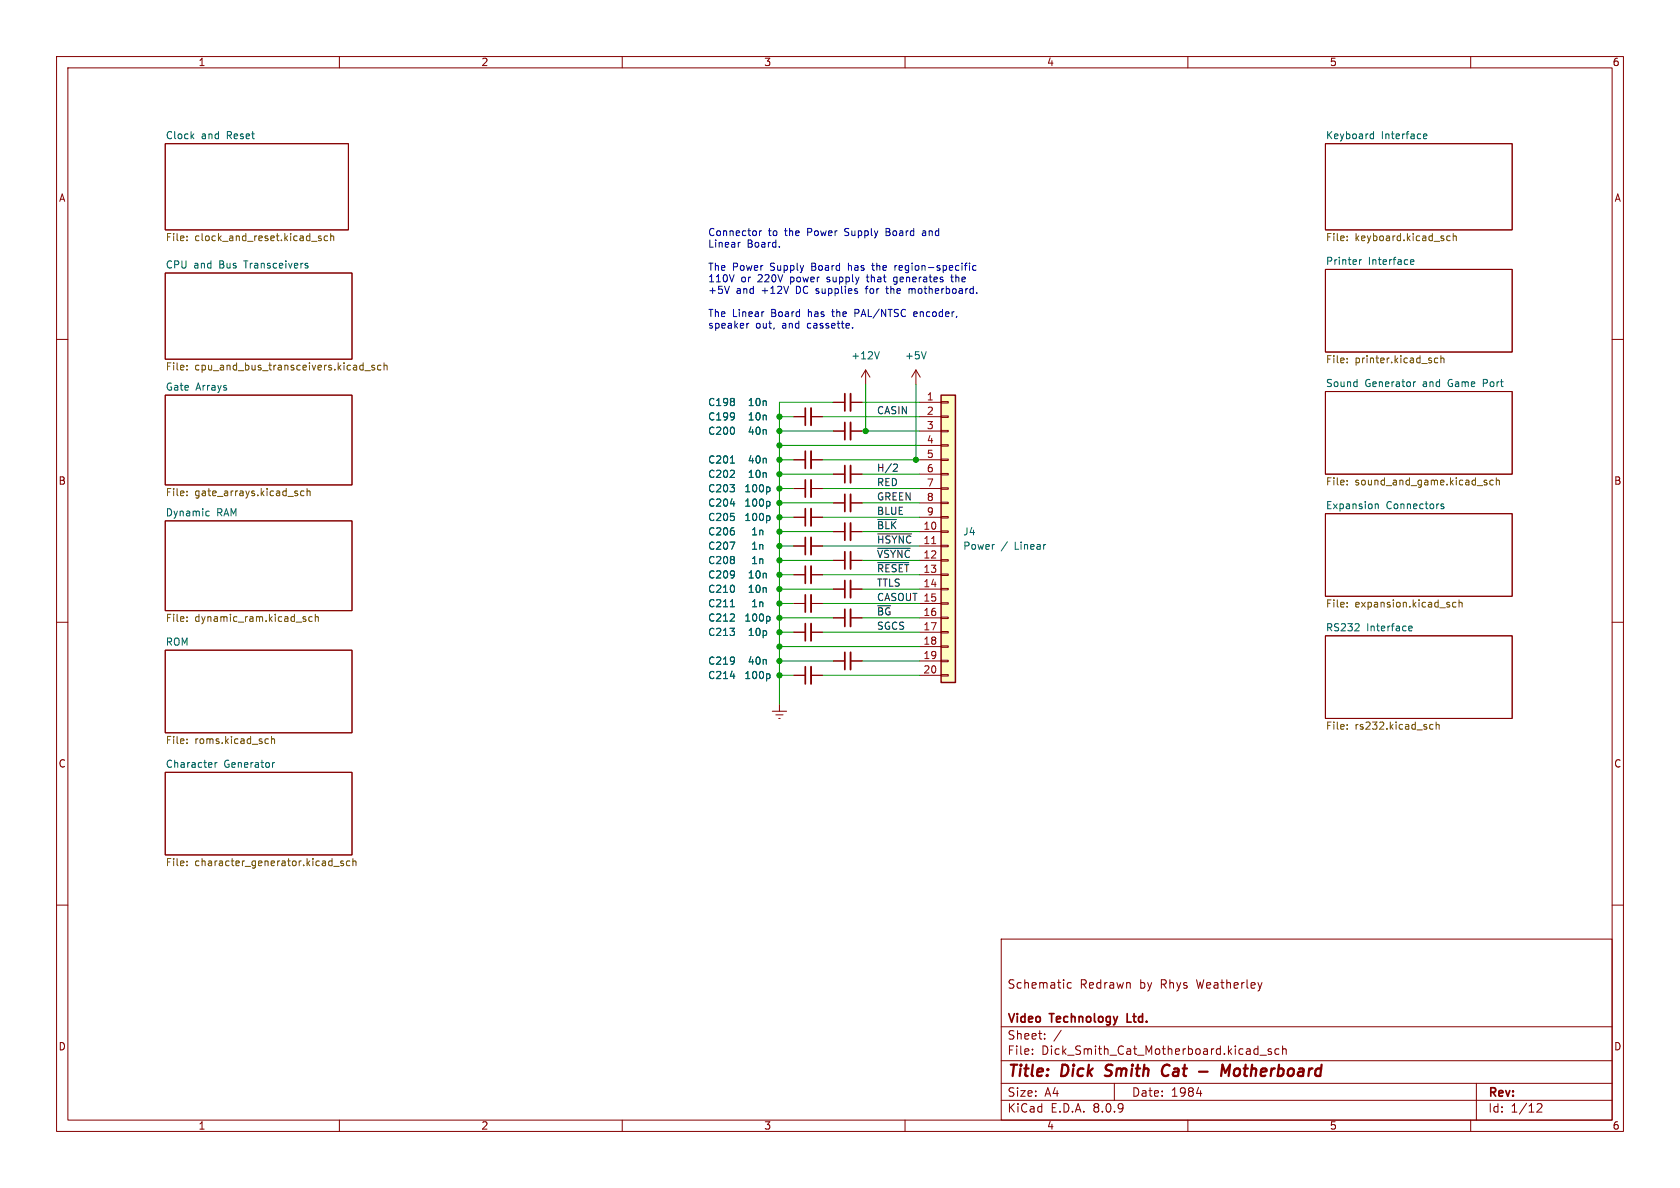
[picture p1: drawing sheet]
<svg xmlns="http://www.w3.org/2000/svg" width="297mm" height="210mm" viewBox="0 0 297 210" stroke-linecap="round" stroke-linejoin="round" font-family="sans-serif">
<g fill="none" stroke="#840000" stroke-width=".18">
<path d="M10 10h277v190h-277zM12 12h273v186h-273zM60 10v2M110 10v2M160 10v2M210 10v2M260 10v2M29.2 25.4h32.4v15.2h-32.4zM234.3 25.4h33v15.2h-33zM29.2 48.3h33v15.2h-33zM234.3 47.6h33v14.6h-33zM10 60h2"/>
<path d="M29.2 69.9h33v15.8h-33zM140.3 73.7h2.1M143.4 73.7h2M147.3 76.2h2.1M147.3 71.1h2.1M150.4 76.2h2M150.4 71.1h2M153 65.4l-.7 1.3M153 65.4v2.5M153 65.4l.8 1.3M161.9 65.4l-.7 1.3M161.9 65.4v2.5"/>
<path d="M161.9 65.4l.8 1.3M234.3 69.2h33v14.6h-33zM285 60h2M29.2 92.1h33v15.9h-33zM140.3 86.4h2.1M140.3 96.5h2.1M140.3 91.4h2.1M140.3 81.3h2.1M143.4 86.4h2M143.4 96.5h2M143.4 91.4h2M143.4 81.3h2"/>
<path d="M147.3 88.9h2.1M147.3 94h2.1M147.3 99.1h2.1M150.4 88.9h2M150.4 94h2M150.4 99.1h2M234.3 90.8h33v14.6h-33zM10 110h2M29.2 114.9h33v14.6h-33zM140.3 101.6h2.1M140.3 106.7h2.1M140.3 119.4h2.1"/>
<path d="M140.3 111.8h2.1M143.4 101.6h2M143.4 106.7h2M143.4 119.4h2M143.4 111.8h2M147.3 104.1h2.1M147.3 116.8h2.1M147.3 109.2h2.1M150.4 104.1h2M150.4 116.8h2M150.4 109.2h2M234.3 112.4h33v14.6h-33z"/>
<path d="M285 110h2M29.2 136.5h33v14.6h-33zM136.5 125.7h2.6M137.2 126.4h1.2M137.7 127h.2M137.8 124.5v1.2M10 160h2M177 166h108v32h-108zM189.4 173.8l-.4-.1-.3 .3v.4l.1 .2h.6M285 160h2M60 198v2M110 198v2"/>
<path d="M160 198v2M177 194.5h108M177 191.5h108M177 187.5h108M177 181.5h108M182.5 186.3v.1M182.5 185.5v.1M184.7 183.6v.1M184.7 182.8v.1M187.6 182.1l-1.3 2M197 191.5v3M210 198v2"/>
<path d="M211.5 193.3h1M222.7 186.5h1.2M224.7 185.5l-.3-.1-.2 .2v.2l.5 .2v.3h-.5M226.1 185.5l-.4-.1-.3 .3v.4l.1 .2h.6M226.7 185.5l.3-.1 .3 .1 .1 .9M226.7 184.9v1.5M260 198v2M261 191.5v6.5M271.7 195.2l.6-.1 .2 .1 .1 .3-.9 1.1h.9"/>
</g>
<path d="M195.3 190.1l.3 .1M195.6 188.4l-.1 .4 .1 .2M206.4 188.2a1.13 1.13 0 0 0-.9 .7 1.13 1.13 0 0 0 .2 1.2l.3 .1 .5-.1M212 189.4h1.5M215.9 190.2l.2-2 .5 1.4 .9-1.4-.3 2M218.4 189l-.2 .3-.1 .5 .3 .4" fill="none" stroke="#840000" stroke-width=".4"/>
<g fill="none" stroke="#840000" stroke-width=".3">
<path d="M142.4 72.1v3.1M142.4 79.8v3M149.4 69.6v3M149.4 74.7v3M142.4 84.8v3.1M142.4 89.9v3.1M142.4 95v3M149.4 87.4v3M149.4 92.5v3M149.4 97.5v3.1M142.4 100.1v3M142.4 105.2v3"/>
<path d="M142.4 110.2v3.1M142.4 117.9v3M149.4 102.6v3.1M149.4 107.7v3M149.4 115.3v3.1M199.3 179.2v1.5h.7"/>
</g>
<g fill="none" stroke="#006464" stroke-width=".18">
<path d="M33.9 24l.4 .5M34.3 23.7l-.5 .5M242.3 24.5h.5M242.3 23.7h.5M242.8 23.3v1.2M251.7 24.1l.6-.1-.1-.3h-.4l-.1 .2v.6h.5M54.1 47h.3l.1 .2-.2 .2h-.3M54.1 46.5l.3 .1M240.3 45.9v.8M240.7 45.9l-.4 .2M249.4 46.3l.6-.1-.1-.2-.4-.1-.1 .2v.6h.5M155.5 62.2l-.5 1.2"/>
<path d="M163.7 62.2l-.4 1.2M249.9 67.5v.8M250.3 67.5l-.4 .2M36.6 90.4h.4M37 91.1l-.4 .1M129.1 95.8h.8l-.5 1.3M129.1 89.1h.8M129.1 81.9h.7M135.9 86.1l.2 .2v.4l-.2 .2M135.9 88.6l.2 .3v.3l-.2 .3M135.9 91.2l.2 .2v.4l-.2 .2M243.1 89.1v.8"/>
<path d="M243.1 89.2l.2-.1h.3l.1 .8M255.2 89.1h-.3l-.2 .2 .1 .1 .4 .2v.3h-.5M129.1 107.3h.7M129.1 119.5h.8M135.9 109l.2 .2v.4l-.2 .2M135.9 119.1l.2 .3v.3l-.2 .3M239.5 111.5h.8M240.2 110.4v.4M249.1 111.1l.6-.1-.1-.3h-.4l-.1 .2v.6h.5M38 134.8v.8M38.4 134.8l-.4 .2M48.2 134.8v.8"/>
<path d="M48.5 134.8l-.3 .2"/>
</g>
<g fill="none" stroke="#725600" stroke-width=".18">
<path d="M33.1 41.8v.1M33.1 42.4v.1M56.8 41.8l-.3-.1-.2 .2v.2l.5 .1v.3h-.5M57.9 41.8l-.3-.1-.3 .2 .1 .6h.5M58.5 41.8l.1-.1 .3 .1 .1 .7M58.5 41.3v1.2M238.2 41.8v.1M238.2 42.4v.1M256.4 41.8l-.4-.1-.2 .2 .1 .6h.5M256.9 41.8l.2-.1 .3 .1 .1 .7M256.9 41.3v1.2M33.1 64.6v.1"/>
<path d="M33.1 65.3v.1M64.5 65.5h1M66.2 64.6h-.3l-.2 .1 .1 .2 .4 .1v.3h-.5M67.3 64.6h-.3l-.3 .2 .2 .5h.4M67.9 64.7l.2-.1h.3v.8M67.9 64.1v1.3M238.2 63.4v.1M238.2 64v.1M254.2 63.4l-.4-.1-.2 .2 .1 .6h.5M254.7 63.4l.2-.1 .3 .1 .1 .7M254.7 62.9v1.2M33.1 86.8v.2"/>
<path d="M33.1 87.5v.1M52.6 87.3v.3M53.7 86.8h-.3l-.3 .2 .2 .6h.4M54.3 86.9l.2-.1h.3v.8M54.3 86.4v1.2M238.2 84.9v.2M238.2 85.6v.1M262.5 85.3l.3 .1 .1 .1-.2 .2h-.2M262.5 84.9h.3M264 84.9h-.4l-.2 .2 .1 .6h.5M264.5 85l.2-.1h.3l.1 .8M264.5 84.5v1.2"/>
<path d="M33.1 109.1v.1M33.1 109.7v.2M53.7 109.4l.3 .1 .1 .2-.2 .2h-.2M53.7 109l.3 .1M55.2 109.1l-.4-.1-.2 .3 .1 .5h.5M55.7 109.1l.2-.1 .3 .1 .1 .8M55.7 108.6v1.3M238.2 106.5v.2M238.2 107.2v.1M257.4 106.5h-.4l-.2 .2 .1 .6h.5M257.9 106.6l.2-.1h.3l.1 .8M257.9 106v1.3"/>
<path d="M33.1 130.7v.1M33.1 131.3v.1M47.1 130.6l.4 .1M47.5 131.4h-.4M48 130.7l.2-.1 .3 .1v.7M48 130.2v1.2M238.2 128.8v.1M238.2 128.1v.1M252.8 128.8l.2 .1 .3-.1M253.3 128.1h-.3l-.2 .1M253.9 128.2l.2-.1h.3v.8M253.9 127.6v1.3"/>
<path d="M33.1 152.9v.1M33.1 152.3v.1M59 153.2h1M60.7 152.3l-.3-.1-.2 .2 .1 .2 .4 .1v.3h-.5M61.8 152.3l-.3-.1-.3 .2 .2 .6h.4M62.4 152.3l.2-.1 .3 .1v.7M62.4 151.8v1.2"/>
</g>
<g fill="none" stroke="#840000" stroke-width=".33">
<path d="M143.4 72.1v3.1M143.4 79.8v3M150.4 69.6v3M150.4 74.7v3M143.4 84.8v3.1M143.4 89.9v3.1M143.4 95v3M150.4 87.4v3M150.4 92.5v3M150.4 97.5v3.1M143.4 100.1v3M143.4 105.2v3"/>
<path d="M143.4 110.2v3.1M143.4 117.9v3M150.4 102.6v3.1M150.4 107.7v3M150.4 115.3v3.1"/>
</g>
<path d="M166.4 69.9h2.5v50.8h-2.5z" fill="#ffffc2"/>
<g fill="none" stroke="#840000" stroke-width=".18">
<path d="M140.3 73.7h2.1M143.4 73.7h2M147.3 71.1h2.1M147.3 76.2h2.1M150.4 71.1h2M150.4 76.2h2M162.6 71.1h3.8M162.6 73.7h3.8M162.6 76.2h3.8M162.6 78.7h3.8M166.4 78.6h1.2v.3h-1.2zM166.4 76.1h1.2v.2h-1.2z"/>
<path d="M166.4 73.5h1.2v.3h-1.2zM166.4 71h1.2v.2h-1.2zM140.3 96.5h2.1M140.3 81.3h2.1M140.3 86.4h2.1M140.3 91.4h2.1M143.4 96.5h2M143.4 81.3h2M143.4 86.4h2M143.4 91.4h2M147.3 94h2.1M147.3 99.1h2.1"/>
<path d="M147.3 83.8h2.1M147.3 88.9h2.1M150.4 94h2M150.4 99.1h2M150.4 83.8h2M150.4 88.9h2M162.6 94h3.8M162.6 96.5h3.8M162.6 99.1h3.8M162.6 81.3h3.8M162.6 83.8h3.8M162.6 86.4h3.8"/>
<path d="M162.6 88.9h3.8M162.6 91.4h3.8M166.4 98.9h1.2v.3h-1.2zM166.4 96.4h1.2v.2h-1.2zM166.4 93.9h1.2v.2h-1.2zM166.4 91.3h1.2v.3h-1.2zM166.4 88.8h1.2v.2h-1.2zM166.4 86.2h1.2v.3h-1.2zM166.4 83.7h1.2v.2h-1.2zM166.4 81.2h1.2v.2h-1.2zM140.3 101.6h2.1M140.3 106.7h2.1"/>
<path d="M140.3 111.8h2.1M140.3 119.4h2.1M143.4 101.6h2M143.4 106.7h2M143.4 111.8h2M143.4 119.4h2M147.3 104.1h2.1M147.3 109.2h2.1M147.3 116.8h2.1M150.4 104.1h2M150.4 109.2h2M150.4 116.8h2"/>
<path d="M162.6 101.6h3.8M162.6 104.1h3.8M162.6 106.7h3.8M162.6 109.2h3.8M162.6 111.8h3.8M162.6 114.3h3.8M162.6 116.8h3.8M162.6 119.4h3.8M166.4 119.3h1.2v.2h-1.2zM166.4 116.7h1.2v.3h-1.2zM166.4 114.2h1.2v.2h-1.2zM166.4 111.6h1.2v.3h-1.2z"/>
<path d="M166.4 109.1h1.2v.2h-1.2zM166.4 106.6h1.2v.2h-1.2zM166.4 104h1.2v.3h-1.2zM166.4 101.5h1.2v.2h-1.2z"/>
</g>
<path d="M166.4 69.9h2.5v50.8h-2.5z" fill="none" stroke="#840000" stroke-width=".25"/>
<path d="M164.7 96.1h.7" fill="none" stroke="#a90000" stroke-width=".18"/>
<path d="M150.4 82.3v3" fill="none" stroke="#840000" stroke-width=".33"/>
<path d="M149.4 82.3v3" fill="none" stroke="#840000" stroke-width=".3"/>
<path d="M155.2 96.9h5.7M155.2 94.4h5.9M155.2 99.5h5.5M155.2 91.8h3.3M158.1 82l.4 .1 .2 .3-.8 .9h.8" fill="none" stroke="#0f0f0f" stroke-width=".18"/>
<g fill="none" stroke="#0000c2" stroke-width=".18">
<path d="M128.9 50.6l-.4 1.3M130.9 42.8l-.3 .2M132 57.2v.8M132.4 57.2l-.4 .2M134.3 40.8v.8M134.6 40.8l-.3 .2M134.9 55.1h.2M137.8 43.6v.1M150.7 57.9v.1M151.1 55.4h.5M151.6 54.7h-.5v1.3M153 51h.4"/>
<path d="M153.1 49h.5M153.2 50.7l-.1 1.2M153.3 48.6l.1 1.2M154.1 46.9h.5M154.3 46.5v1.2M156.6 51h.5M156.6 41h.5M156.8 50.6v1.1l.3 .2M157.1 40.4h-.5v1.2h.5M158.2 46.9v.9M158.5 49h-.4l-.1 .2v.5l.5 .1M158.6 46.9l-.4 .3"/>
<path d="M160.7 51.1l.4-.1 .1 .2M160.7 51v.9M162 55.1h-.3l-.2 .2 .1 .6 .4 .1M162.1 55.4l-.6 .1M163.5 40.8l-.4 .1M163.5 41.2h-.3l-.1 .1v.3h.4M168.1 49h.5M168.3 48.6v1l.3 .2M171.4 46.5v.1M171.4 46.9v.9M172.5 47l-.3-.1-.3 .3 .2 .5h.4M172.7 51.8v.1"/>
</g>
<g fill="none" stroke="#009600" stroke-width=".18">
<path d="M137.8 76.2h9.5M137.8 73.7h2.5M137.8 78.7h24.8M145.4 73.7h17.2M147.3 71.1h-9.5v53.4M152.4 76.2h10.2M152.4 71.1h10.2M153 67.9v8.3M161.9 67.9v13.4M137.8 81.3h2.5M137.8 91.4h2.5M137.8 88.9h9.5"/>
<path d="M137.8 86.4h2.5M137.8 96.5h2.5M137.8 94h9.5M137.8 99.1h9.5M137.8 83.8h9.5M145.4 81.3h17.2M145.4 91.4h17.2M145.4 86.4h17.2M145.4 96.5h17.2M152.4 88.9h10.2M152.4 94h10.2M152.4 99.1h10.2"/>
<path d="M152.4 83.8h10.2M137.8 109.2h9.5M137.8 106.7h2.5M137.8 111.8h2.5M137.8 104.1h9.5M137.8 101.6h2.5M137.8 116.8h9.5M137.8 119.4h2.5M137.8 114.3h24.8M145.4 106.7h17.2M145.4 111.8h17.2M145.4 101.6h17.2"/>
<path d="M145.4 119.4h17.2M152.4 109.2h10.2M152.4 104.1h10.2M152.4 116.8h10.2"/>
</g>
<path d="M129.1 95.8h.8l-.5 1.3M129.1 89.1h.8M129.1 81.9h.7M135.9 86.1l.2 .2v.4l-.2 .2M135.9 88.6l.2 .3v.3l-.2 .3M135.9 91.2l.2 .2v.4l-.2 .2M129.1 119.5h.8M129.1 107.3h.7M135.9 109l.2 .2v.4l-.2 .2M135.9 119.1l.2 .3v.3l-.2 .3" fill="none" stroke="#006464" stroke-width=".18"/>
<g fill="#009600" stroke="#009600" stroke-width=".18">
<circle cx="153" cy="76.2" r=".46"/>
<circle cx="137.8" cy="73.7" r=".46"/>
<circle cx="137.8" cy="109.2" r=".46"/>
<circle cx="137.8" cy="106.7" r=".46"/>
<circle cx="137.8" cy="104.1" r=".46"/>
<circle cx="137.8" cy="114.3" r=".46"/>
<circle cx="137.8" cy="111.8" r=".46"/>
<circle cx="137.8" cy="116.8" r=".46"/>
<circle cx="137.8" cy="119.4" r=".46"/>
<circle cx="137.8" cy="91.4" r=".46"/>
<circle cx="137.8" cy="94" r=".46"/>
<circle cx="137.8" cy="96.5" r=".46"/>
<circle cx="137.8" cy="101.6" r=".46"/>
<circle cx="137.8" cy="99.1" r=".46"/>
<circle cx="137.8" cy="83.8" r=".46"/>
<circle cx="137.8" cy="86.4" r=".46"/>
<circle cx="161.9" cy="81.3" r=".46"/>
<circle cx="137.8" cy="88.9" r=".46"/>
<circle cx="137.8" cy="78.7" r=".46"/>
<circle cx="137.8" cy="76.2" r=".46"/>
<circle cx="137.8" cy="81.3" r=".46"/>
</g>
<g font-size="2.8" fill="#840000">
<text x="178" y="190.9">Title:</text>
<text x="187.7" y="190.9">Dick</text>
<text x="196.3" y="190.9">Smith</text>
<text x="207.1" y="190.9">Cat</text>
<text x="219.1" y="190.9">Motherboard</text>
</g>
<g font-size="2.1" fill="#840000">
<text x="178" y="175">Schematic</text>
<text x="190.9" y="175">Redrawn</text>
<text x="201.5" y="175">by</text>
<text x="205.3" y="175">Rhys</text>
<text x="211.8" y="175">Weatherley</text>
<text x="178" y="184">Sheet:</text>
<text x="178" y="181.2">Video</text>
<text x="185.7" y="181.2">Technology</text>
<text x="199.9" y="181.2">Ltd.</text>
<text x="178" y="186.7">File:</text>
<text x="184.1" y="186.7">Dick_Smith_Cat_Motherboard.kicad_sch</text>
<text x="178" y="196.9">KiCad</text>
<text x="178" y="194.1">Size:</text>
<text x="184.7" y="194.1">A4</text>
<text x="185.7" y="196.9">E.D.A.</text>
<text x="193.3" y="196.9">8.0.9</text>
<text x="200" y="194.1">Date:</text>
<text x="207" y="194.1">1984</text>
<text x="263" y="194.3">Rev:</text>
<text x="263" y="196.9">Id:</text>
<text x="267.1" y="196.9">1/12</text>
</g>
<g font-size="1.8" fill="#840000">
<text x="35" y="11.9">1</text>
<text x="85" y="11.9">2</text>
<text x="135" y="11.9">3</text>
<text x="185" y="11.9">4</text>
<text x="235" y="11.9">5</text>
<text x="285" y="11.9">6</text>
<text x="10.3" y="35.9">A</text>
<text x="285.3" y="35.9">A</text>
<text x="10.3" y="85.9">B</text>
<text x="285.3" y="85.9">B</text>
<text x="10.3" y="135.9">C</text>
<text x="285.3" y="135.9">C</text>
<text x="10.3" y="185.9">D</text>
<text x="285.3" y="185.9">D</text>
<text x="35" y="199.9">1</text>
<text x="85" y="199.9">2</text>
<text x="135" y="199.9">3</text>
<text x="185" y="199.9">4</text>
<text x="235" y="199.9">5</text>
<text x="285" y="199.9">6</text>
</g>
<g font-size="1.8" fill="#006464">
<text x="29.2" y="24.7">Clock</text>
<text x="35.6" y="24.7">and</text>
<text x="40.2" y="24.7">Reset</text>
<text x="234.3" y="24.7">Keyboard</text>
<text x="244.2" y="24.7">Interface</text>
<text x="29.2" y="47.5">CPU</text>
<text x="34.3" y="47.5">and</text>
<text x="38.9" y="47.5">Bus</text>
<text x="43.5" y="47.5">Transceivers</text>
<text x="234.3" y="46.9">Printer</text>
<text x="241.9" y="46.9">Interface</text>
<text x="150.4" y="63.7">+12V</text>
<text x="159.9" y="63.7">+5V</text>
<text x="29.2" y="69.1">Gate</text>
<text x="34.6" y="69.1">Arrays</text>
<text x="125.1" y="72">C198</text>
<text x="132.1" y="72">10n</text>
<text x="234.3" y="68.5">Sound</text>
<text x="241.3" y="68.5">Generator</text>
<text x="251.7" y="68.5">and</text>
<text x="256.3" y="68.5">Game</text>
<text x="262.6" y="68.5">Port</text>
<text x="125.1" y="74.5">C199</text>
<text x="125.1" y="77.1">C200</text>
<text x="132.1" y="74.5">10n</text>
<text x="132.1" y="77.1">40n</text>
<text x="125.1" y="82.1">C201</text>
<text x="132.1" y="82.1">40n</text>
<text x="125.1" y="87.2">C203</text>
<text x="125.1" y="89.8">C204</text>
<text x="125.1" y="84.7">C202</text>
<text x="131.5" y="87.2">100p</text>
<text x="131.5" y="89.8">100p</text>
<text x="132.1" y="84.7">10n</text>
<text x="29.2" y="91.4">Dynamic</text>
<text x="38.3" y="91.4">RAM</text>
<text x="125.1" y="94.8">C206</text>
<text x="125.1" y="92.3">C205</text>
<text x="131.5" y="92.3">100p</text>
<text x="132.7" y="94.8">1n</text>
<text x="170.2" y="94.8">J4</text>
<text x="234.3" y="90.1">Expansion</text>
<text x="245" y="90.1">Connectors</text>
<text x="125.1" y="97.4">C207</text>
<text x="125.1" y="99.9">C208</text>
<text x="132.7" y="97.4">1n</text>
<text x="132.7" y="99.9">1n</text>
<text x="170.2" y="97.4">Power</text>
<text x="177" y="97.4">/</text>
<text x="179.5" y="97.4">Linear</text>
<text x="125.1" y="102.5">C209</text>
<text x="125.1" y="105">C210</text>
<text x="125.1" y="107.5">C211</text>
<text x="132.1" y="102.5">10n</text>
<text x="132.1" y="105">10n</text>
<text x="132.7" y="107.5">1n</text>
<text x="125.1" y="110.1">C212</text>
<text x="125.1" y="112.6">C213</text>
<text x="131.5" y="110.1">100p</text>
<text x="132.1" y="112.6">10p</text>
<text x="234.3" y="111.7">RS232</text>
<text x="241.6" y="111.7">Interface</text>
<text x="29.2" y="114.2">ROM</text>
<text x="125.1" y="117.7">C219</text>
<text x="132.1" y="117.7">40n</text>
<text x="125.1" y="120.2">C214</text>
<text x="131.5" y="120.2">100p</text>
<text x="29.2" y="135.8">Character</text>
<text x="39.6" y="135.8">Generator</text>
</g>
<g font-size="1.8" fill="#0000c2">
<text x="125.1" y="41.8">Connector</text>
<text x="135.8" y="41.8">to</text>
<text x="138.9" y="41.8">the</text>
<text x="143" y="41.8">Power</text>
<text x="149.8" y="41.8">Supply</text>
<text x="157.3" y="41.8">Board</text>
<text x="163.9" y="41.8">and</text>
<text x="125.1" y="43.9">Linear</text>
<text x="125.1" y="47.9">The</text>
<text x="129.5" y="47.9">Power</text>
<text x="132.1" y="43.9">Board.</text>
<text x="136.3" y="47.9">Supply</text>
<text x="143.7" y="47.9">Board</text>
<text x="150.4" y="47.9">has</text>
<text x="154.9" y="47.9">the</text>
<text x="159" y="47.9">region-specific</text>
<text x="125.1" y="50">110V</text>
<text x="125.1" y="52">+5V</text>
<text x="130.1" y="52">and</text>
<text x="131" y="50">or</text>
<text x="134.1" y="50">220V</text>
<text x="134.8" y="52">+12V</text>
<text x="140" y="50">power</text>
<text x="141" y="52">DC supplies</text>
<text x="146.7" y="50">supply</text>
<text x="153.7" y="52">for</text>
<text x="153.9" y="50">that</text>
<text x="157.6" y="52">the</text>
<text x="158.8" y="50">generates</text>
<text x="161.7" y="52">motherboard.</text>
<text x="169.3" y="50">the</text>
<text x="125.1" y="56.1">The</text>
<text x="125.1" y="58.2">speaker</text>
<text x="129.5" y="56.1">Linear</text>
<text x="133.6" y="58.2">out,</text>
<text x="136.4" y="56.1">Board</text>
<text x="138.4" y="58.2">and</text>
<text x="143" y="58.2">cassette.</text>
<text x="143.1" y="56.1">has</text>
<text x="147.6" y="56.1">the</text>
<text x="151.8" y="56.1">PAL/NTSC</text>
<text x="162.4" y="56.1">encoder,</text>
</g>
<g font-size="1.8" fill="#725600">
<text x="29.2" y="43">File:</text>
<text x="34.4" y="43">clock_and_reset.kicad_sch</text>
<text x="234.3" y="43">File:</text>
<text x="239.5" y="43">keyboard.kicad_sch</text>
<text x="29.2" y="65.8">File:</text>
<text x="34.4" y="65.8">cpu_and_bus_transceivers.kicad_sch</text>
<text x="234.3" y="64.5">File:</text>
<text x="239.5" y="64.5">printer.kicad_sch</text>
<text x="29.2" y="88">File:</text>
<text x="34.4" y="88">gate_arrays.kicad_sch</text>
<text x="234.3" y="86.1">File:</text>
<text x="239.5" y="86.1">sound_and_game.kicad_sch</text>
<text x="234.3" y="107.7">File:</text>
<text x="239.5" y="107.7">expansion.kicad_sch</text>
<text x="29.2" y="110.3">File:</text>
<text x="34.4" y="110.3">dynamic_ram.kicad_sch</text>
<text x="29.2" y="131.9">File:</text>
<text x="34.4" y="131.9">roms.kicad_sch</text>
<text x="234.3" y="129.3">File:</text>
<text x="239.5" y="129.3">rs232.kicad_sch</text>
<text x="29.2" y="153.4">File:</text>
<text x="34.4" y="153.4">character_generator.kicad_sch</text>
</g>
<g font-size="1.8" fill="#a90000">
<text x="163.8" y="70.9">1</text>
<text x="163.8" y="73.4">2</text>
<text x="163.8" y="75.9">3</text>
<text x="163.8" y="78.5">4</text>
<text x="163.8" y="81">5</text>
<text x="163.8" y="83.6">6</text>
<text x="163.8" y="86.1">7</text>
<text x="163.8" y="88.6">8</text>
<text x="163.2" y="93.7">10</text>
<text x="163.8" y="91.2">9</text>
<text x="163.2" y="103.9">14</text>
<text x="163.2" y="109">16</text>
<text x="163.2" y="111.5">17</text>
<text x="163.2" y="114">18</text>
<text x="163.2" y="116.6">19</text>
<text x="163.2" y="119.1">20</text>
</g>
<g font-size="1.8" fill="#0f0f0f">
<text x="154.9" y="73.3">CASIN</text>
<text x="154.9" y="83.5">H/2</text>
<text x="154.9" y="86">RED</text>
<text x="154.9" y="88.6">GREEN</text>
<text x="154.9" y="91.1">BLUE</text>
<text x="154.9" y="93.6">~{BLK}</text>
<text x="154.9" y="98.7">~{VSYNC}12</text>
<text x="154.9" y="96.2">~{HSYNC}11</text>
<text x="154.9" y="101.3">~{RESET}13</text>
<text x="154.9" y="103.8">TTLS</text>
<text x="154.9" y="106.3">CASOUT 15</text>
<text x="154.9" y="111.4">SGCS</text>
<text x="154.9" y="108.9">~{BG}</text>
</g>
</svg>
